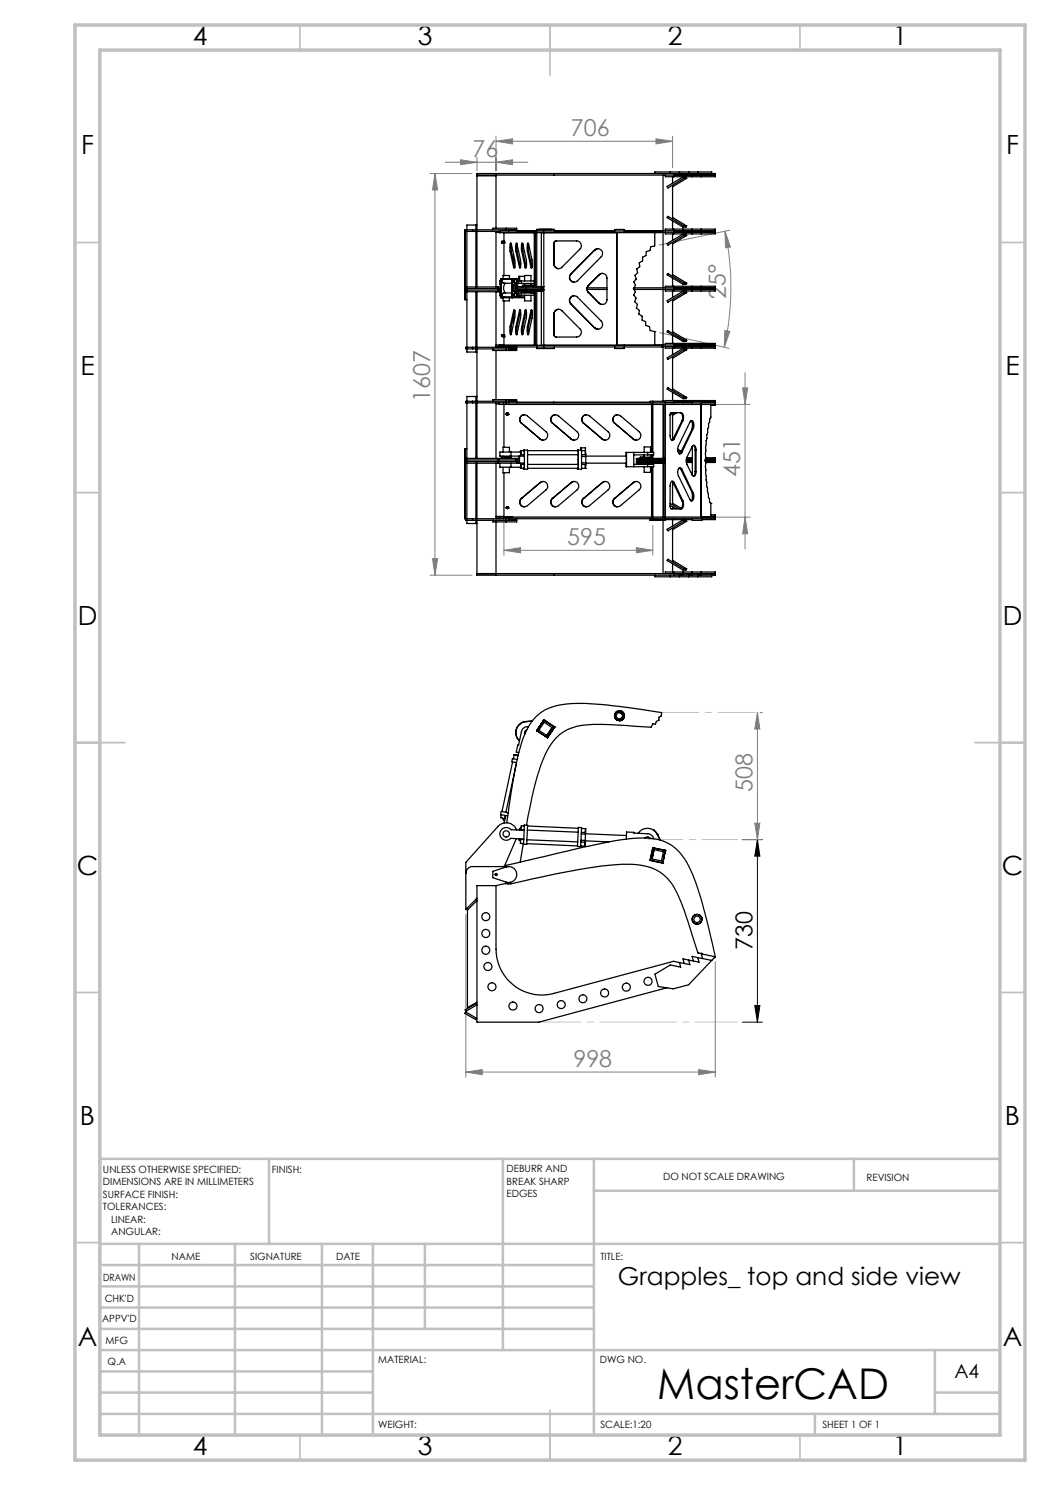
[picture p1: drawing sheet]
<svg xmlns="http://www.w3.org/2000/svg" width="210mm" height="297mm" viewBox="0 0 210 297" stroke-linecap="round" stroke-linejoin="round" font-family="sans-serif">
<path d="M148.5 167.9h4M151.5 167.9l.5 3.3h-1zM151.5 167.9v36.5M148.5 204.4h4M151 201.1h1l-.5 3.3z" fill="none" stroke="#000" stroke-width=".2"/>
<g fill="none" stroke="#808080" stroke-width=".2">
<path d="M86 34.7h8.4M87 34.7l.5 3.3h-1zM87 34.7v80.3M89 32.5h16.6M92.1 32l3.3 .5-3.3 .4zM95.4 31.5v2.7M99.2 32.5l3.3-.5v.9zM99.2 28.3l3.3-.5v1zM99.2 27.3v6.9M99.2 28.3h35.3M131.2 27.8l3.3 .5-3.3 .5zM134.5 27.3v6.2"/>
<path d="M145 46.2l1.1 3.2-1 .2zM145 46.2a53.8 53.8 0 0 1-.1 23.3M146 46l-14.1 3M131.9 66.5l13.9 3.2M145 66.1l1 .2-1.1 3.2zM148.5 77.6h1l-.5 3.3zM149 74.5v35.3M103.1 80.9h46.9M86 115h8.4M86.5 111.7h1l-.5 3.3zM100.8 110.1l3.3-.6v1.1zM100.8 104.4v6.7"/>
<path d="M100.8 110.1h29.8M103.1 103.4h46.9M127.3 109.5l3.3 .6-3.3 .5zM130.6 105.1v6M149 103.4l.5 3.3h-1zM151.5 142.5l.5 3.3h-1zM151.5 142.5v25.4M152 142.5h.5M148.5 167.9h4M151 164.6h1l-.5 3.3zM93.2 182.9v32.5M143.1 192.4v23"/>
<path d="M93.2 214.4l3.2-.5v1zM93.2 214.4h49.9M139.7 213.9l3.4 .5-3.4 .5z"/>
</g>
<path d="M129.5 167.9h18" fill="none" stroke="#c0c0c0" stroke-width=".2" stroke-dasharray="15.2 1.3 1.3 1.3" stroke-dashoffset="8.2"/>
<path d="M107.8 204.4h39.7" fill="none" stroke="#c0c0c0" stroke-width=".2" stroke-dasharray="15.2 1.3 1.3 1.3" stroke-dashoffset="6.8"/>
<path d="M132.3 142.5h18.7" fill="none" stroke="#c0c0c0" stroke-width=".2" stroke-dasharray="15.2 1.3 1.3 1.3" stroke-dashoffset="7.8"/>
<g fill="none" stroke="#c0c0c0" stroke-width=".35">
<path d="M60 5v5M110 5v10M160 5v5M15 48.5h5M200 48.5h5M15 98.5h5M200 98.5h5M15 148.5h10M195 148.5h10M15 198.5h5M200 198.5h5M15 248.5h5"/>
<path d="M200 248.5h5M60 287v5M110 282v10M160 287v5"/>
</g>
<g fill="none" stroke="#c0c0c0" stroke-width=".5">
<path d="M53.8 231.8v17M100.6 231.8v38.2M118.8 231.8v55.2M118.8 238.2h81.2M170.8 231.8v6.4M200 231.8h-180v55.2M20 248.8h180M20 257.3h98.8M20 253h98.8M27.8 248.8v38.2M47 248.8v38.2M64.4 248.8v38.2"/>
<path d="M74.6 248.8v38.2M85 248.8v17M20 265.8h98.8M20 261.5h98.8M20 278.5h54.6M20 274.3h54.6M20 270h180M187 278.5h13M187 270v12.8M20 282.8h180M163 282.8v4.2"/>
</g>
<path d="M15 5h190v287h-190zM20 10h180v277h-180z" fill="none" stroke="#c0c0c0" stroke-width=".7"/>
<path d="M151 201.1h1l-.5 3.3zM151.5 167.9l.5 3.3h-1z" fill="#000"/>
<g fill="#808080">
<path d="M151.5 142.5l.5 3.3h-1zM151 164.6h1l-.5 3.3z"/>
<path d="M99.2 32.5l3.3-.5v.9zM92.1 32l3.3 .5-3.3 .4zM131.2 27.8l3.3 .5-3.3 .5zM99.2 28.3l3.3-.5v1z"/>
<path d="M93.2 214.4l3.2-.5v1zM139.7 213.9l3.4 .5-3.4 .5z"/>
<path d="M87 34.7l.5 3.3h-1zM86.5 111.7h1l-.5 3.3z"/>
<path d="M148.5 77.6h1l-.5 3.3zM149 103.4l.5 3.3h-1z"/>
<path d="M145 66.1l1 .2-1.1 3.2zM145 46.2l1.1 3.2-1 .2z"/>
<path d="M100.8 110.1l3.3-.6v1.1zM127.3 109.5l3.3 .6-3.3 .5z"/>
</g>
<g fill="none" stroke="#000" stroke-width=".25">
<path d="M99.2 34.7h11.6M99.2 35h11.6M99.2 34.7h-3.8v.3h3.8M99.2 34.7v.3M110.8 34.7h32.3v.6h-10v-.3M110.8 35h32.3M110.8 34.7v.3M131 34.7v-.3h11.3v.3M132.6 35v11.1M133.6 37.6h.1M134.1 34.4v.3M134.5 35.3v1.4"/>
<path d="M134.5 37.2v6.4M134.7 34.7v.6M135.9 34.4v.3M136.6 34.7v.6M136.6 35.4l-3.2 1.9 .2 .3M136.6 35.4l.2 .3M136.6 35.4h.6l.1 .3M136.8 35.7l-3.2 1.9M136.8 35.7h.5M137.3 35.7l-2.8 1.7M137.7 34.4v.3M138.4 34.7v.6"/>
<path d="M139.6 34.4v.3M140.3 34.7v.6M93 46v13.9M93.2 46h1.3M93.2 46v.3h1.3M93.2 46h-.2v13.9h.4M93.4 46.3v11.1M93.4 57.7v.3M93.4 58.3v11.2M94.5 46v.3M94.5 46h7.2M94.5 46.3h5.6"/>
<path d="M95.2 45v1M95.2 46.3v11.1M95.2 58.3v11.2M95.4 46.3v11.1M95.4 58.3v11.2M95.4 45h-2v1M99.2 46.5h.6M99.2 45.6v-10.4h-3.8v10.8M99.2 46.3v11.1M99.2 58.3v11.2M99.6 58h.5M99.6 58.3h.5"/>
<path d="M99.6 57.4h.5M99.6 57.7h.5M99.6 57.4h-6.4v.3h6.4M99.6 58h-6.4v.3h6.4M99.6 57.4v.3M99.6 58v.3M99.8 46.5h.1M99.8 46.3v.2M99.8 57.7v.3M100 58.3v.9h.1M100.1 46.2h32.2v.3h-32.5M100.1 56.1h-.1v.8h.1"/>
<path d="M100.3 55.7v3.8M100.3 48.3v.2zM100.3 48.3h.1M100.3 48.5h.1M100.3 48.3v.2M100.3 48.4h.1M100.3 48.5l.1 .1M100.4 48.6h.1M100.4 48.3h.1M100.4 48.3v.3M100.4 48.3h-.1M100.5 48.6h.1"/>
<path d="M100.5 48.3v.3M100.6 59.5v.7h1.3v-.7M100.6 55.7v-.6h1.3v.6M100.6 48.3h-.1M100.6 48.3h.1M100.6 48.6h.1M100.6 48.3l.1 .2M100.6 48.6h.2M100.6 48.3h.2M100.6 56.7h1.8M100.7 48.5h.1M100.7 48.5l-.1 .1"/>
<path d="M100.7 48.3v.3M100.7 48.4h.1M100.8 48.6h.1M100.8 48.3h.1M100.8 48.3v-1.8h6.3v10.6h-.7v.2M100.8 48.6v6.5M100.8 48.5h.1M100.8 48.3v.2M100.8 48.5v.1M100.8 48.3v.3M100.8 56.7h-.1M101.1 56.7l-.4 .8 .1 .6 .3 .5"/>
<path d="M101.2 45.6h2.1v.6M101.2 45.6v.4M101.2 45.6h-2.6v.4M101.7 46h1.6zM101.7 46v.2M102 50.3l.7 3.1M102 50.3h.2M102.2 48.8v1.5M102.2 50.3l.7 3.1M102.3 48.8l-.2-.2-.1 .9v.8M102.3 48.8l.7 3.5a1.68 1.68 0 0 1-.2 1.4l-.1-.3M102.4 55.8h-1.6a.42 .42 0 0 0-.4 .5 .42 .42 0 0 0 .6 .4"/>
<path d="M102.4 58.6h-1.6a.39 .39 0 0 0-.4 .4 .39 .39 0 0 0 .4 .4h1.6M102.4 55.7v3.8M102.5 55.7v3.8M102.7 50.9v1.5M102.7 53.4h.2M102.8 57v1.3M102.9 53.4v.1M103 56.7h.1M103.2 57.3v.3h5.5v-.3M103.2 58.3h2M103.2 58v.3M103.2 50.3l.7 3.1"/>
<path d="M103.2 50.3h.2M103.2 55.8a.42 .42 0 0 0-.5 .4 .42 .42 0 0 0 .5 .5h-.3M103.2 58.6a.42 .42 0 0 0-.5 .4 .42 .42 0 0 0 .5 .4M103.3 58.6a.39 .39 0 0 0-.5 .3 .39 .39 0 0 0 .3 .5 .39 .39 0 0 0 .5-.3M103.3 57h-.6v1.3h.5M103.3 58.3v.8h1M103.3 57.6v.4M103.3 46.1h4.1M103.4 48.8l.7 3.4 .1 .7-.2 .8-.1-.3M103.4 48.8l-.1-.2-.2 .6 .1 1.1M103.4 48.8v1.5M103.4 50.3l.7 3.1"/>
<path d="M103.5 57.6v.4h1.7M103.5 56.2v1.1M103.5 58.3v.8M103.6 56.2a.39 .39 0 0 0-.5-.3 .39 .39 0 0 0-.3 .4 .39 .39 0 0 0 .5 .4M103.7 56.2v.5h.6M103.8 59.1v.3h1.1M103.8 55.7h-3.7v3.8h4.8M103.9 53.4h.2M103.9 55.3v.9M103.9 59.1v.3M104.1 53.4v.1M104.3 58.6h2.5"/>
<path d="M104.3 59.1h2.5M104.3 56.7h2.5M104.3 56.2h2.5M104.3 58.6h-.6v.5M104.3 56.2v.5M104.3 58.6v.5M104.3 56.2h-1v1.1M104.4 50.3l.6 3.1M104.4 50.3h.2M104.5 58.3v.2h1.9v-.2M104.5 57.3h-1.3h2M104.5 57.3h-.1h1.7"/>
<path d="M104.5 58h-1.3h2M104.5 57.1v.2M104.6 48.8l-.2-.2v1.7M104.6 48.8l.7 3.5-.1 1.4-.2-.3M104.6 48.8v1.5M104.6 50.3l.6 3.1M104.9 57.1h-.1h1.1M104.9 56.2v-1.1h1.3v1.1M104.9 59.1v1.1h1.3v-1.1M104.9 56.7v.4M104.9 58.5v.1M104.9 55.3h-1.1v.9"/>
<path d="M105 53.4h.2M105.2 58h3.5M105.2 57.3v1M105.2 57.3h3.5M105.2 53.4v.1M105.5 50.3l-.1-.8 .2-.9 .8 3.7a1.68 1.68 0 0 1-.1 1.4l-.1-.3M105.5 50.3l.7 3.1M105.5 50.3h.2M105.7 48.8v1.5M105.7 50.3l.7 3.1M106.2 56.7v.4h.2h-1.9h.4M106.2 58.5v.1"/>
<path d="M106.2 53.4h.2M106.4 53.4v.1M106.4 57.1v.2M106.4 58.3v.2h.7v10.6h-6.3v-1.8M106.6 57.1v.2M106.6 58.3v.2M106.9 46.5v10.6M106.9 58.5v10.6M107.4 46.2v-.3h3.5v.3M107.4 46.5v10.8M107.4 58.3v10.8M108.3 57.3v-10.8h.5v22.6h-.5v-10.8"/>
<path d="M108.3 57.6v.4M108.7 57.3h.1M108.7 58h.1M108.7 58v.3h-3.5M108.8 45.9v.3M108.8 46.5h14.6M110.8 48.6v4.2M110.8 52.8h.1M110.8 48.6h.1M110.8 52.8l.3 .7 .7 .2M110.9 46.1h12M110.9 48.4v4.7"/>
<path d="M111.2 48.2l-.3 .1-.1 .3M111.2 48.2h4.1a.95 .95 0 0 1 .9 .6 .95 .95 0 0 1-.2 1l-3.6 3.6a.94 .94 0 0 1-1 .3 .94 .94 0 0 1-.6-.9M111.3 48.2l-.4 .2-.1 .2M114.2 54.8h.1M114.2 54.8a.96 .96 0 0 0-.2 1 .96 .96 0 0 0 .9 .6M114.9 59.2a.95 .95 0 0 0-.9 .5 .95 .95 0 0 0 .2 1.1M117.4 57.9h4M117.4 57.6h4M117.7 57.1l-.1 .1a.9 .9 0 0 0 .1 1.3M117.7 57.1l-.3 .6 .3 .8M117.7 58.5l2.1 2.1M118.9 50a.94 .94 0 0 1 1.3 0 .94 .94 0 0 1 0 1.4l-4.7 4.8a.95 .95 0 0 1-1.3-.1 .95 .95 0 0 1 0-1.3"/>
<path d="M118.9 50h.1M118.9 50l-4.7 4.8M119.6 49.7l-.7 .3M119.8 55a.94 .94 0 0 1 1-.2 .94 .94 0 0 1 .6 .8v4.3a.92 .92 0 0 1-.6 .9 .92 .92 0 0 1-1-.2M119.8 55l-2.1 2.1M120.5 54.7l-.7 .3M122.9 46.2v-.3h1.9v.3M123.4 46.5h.1M123.4 46.5v22.6M124.8 46.1h18.3M126.8 57.6h16.3M126.8 57.9h16.3"/>
<path d="M130.9 46.5l.1 2.5-.1 .2-.8 .2-.1 .7-.7 .2-.1 .8-.7 .3v.8l-.7 .4 .2 .7-.6 .5 .1 .7-.5 .6 .2 .7-.4 .6 .3 .7-.4 .6 .4 .6-.3 .7 .4 .6-.3 .7 .6 .6-.2 .7 .6 .5-.1 .7 .6 .4v.8l.7 .3 .1 .8 .7 .2 .1 .8 1 .2M132.3 46.5h10.8M132.6 46.5v11.1M132.6 57.9v11.1M133.1 46.1v-.3h10v1h-10v-.3M133.1 57.6v-.3h10v.9h-10v-.3M133.6 49h.1M133.6 43.3l3.2 1.9M133.6 43.3h.1M133.6 43.3l-.2 .2 3.2 1.9M133.6 54.7l3.2 1.9M133.6 54.7h.1"/>
<path d="M133.6 54.7l-.2 .3 3.2 1.9M134.5 44.2v1.6M134.5 46.8v1.3M134.5 48.6v6.4M134.5 55.6v1.7M134.5 58.2v1.3M134.5 43.5l2.8 1.7M134.5 54.9l2.8 1.7M134.7 45.8v1M134.7 57.3v.9M136.6 45.8v1M136.6 57.3v.9"/>
<path d="M136.6 58.2l-3.2 1.9 .2 .3M136.6 58.2l.2 .3M136.6 58.2h.6l.1 .3M136.6 46.8l-3.2 1.9 .2 .3M136.6 46.8l.2 .3M136.6 46.8h.6l.1 .3M136.8 58.5l-3.2 1.9M136.8 58.5h.5M136.8 47.1l-3.2 1.9M136.8 47.1h.5M136.8 45.2h.5M136.8 45.2l-.2 .2"/>
<path d="M136.8 56.6l-.2 .3M136.8 56.6h.5M137.3 58.5l-2.8 1.7M137.3 47.1l-2.8 1.7M137.3 45.2l-.1 .2h-.6M137.3 56.6l-.1 .3h-.6M138.4 45.8v1M138.4 57.3v.9M140.3 45.8v1M140.3 57.3v.9M93.4 69.8v.6h2M94.5 69.5h-1.3v.3h1.3"/>
<path d="M94.5 69.5v.3M94.5 69.8h7.2M94.5 69.5h7.2M95.2 69.8v.6M95.2 79.3v1M95.4 69.8v10.5M95.4 79.3h-2v1M98.6 69.8v.3h2.6M99.2 69h1.6M99.2 69.3h.6M99.2 70.1v9.8M99.8 69.1h32.5v.3h-32.5"/>
<path d="M99.8 69.1h.1M99.8 69.4h.1M99.8 69.1v.3M100.3 67.1v.2zM100.3 67.1h.1M100.3 67.3h.1M100.3 67.2v.1M100.3 67.1v.1M100.3 67.2h.1M100.4 67.3h.1M100.4 67h.1M100.4 67v.3"/>
<path d="M100.4 67l-.1 .1M100.5 67.3h.1M100.5 67v.3M100.6 67h-.1M100.6 67h.1M100.6 67.3h.1M100.6 67l.1 .2M100.6 67.3h.2M100.6 67h.2M100.7 67.2h.1M100.7 67.2l-.1 .1M100.7 67v.3"/>
<path d="M100.8 67.3h.1M100.8 67h.1M100.8 60.2v6.8M100.8 67v.1M100.8 67.1v.2M100.8 67.2h.1M100.8 67.1v.1M100.8 67.2v.1M101.1 69.4v.1M101.2 79.9h2.1v.7M101.2 69.8v.3M101.2 79.9v.4"/>
<path d="M101.2 79.9h-2.6v.4M101.7 69.8h1.6zM101.7 69.5h1.6v.6h-2.1M101.7 69.5v.3M102 65.3v.8l.1 .9 .2-.2M102 65.3h.2M102.2 65.3v1.5M102.4 69.4v.1M102.7 63.2v1.5M102.7 62.2l.1-.3 .2 1.3-.7 3.6M102.7 62.2l-.7 3.1M102.7 62.2h.2"/>
<path d="M102.9 62.1v.1M102.9 62.2l-.7 3.1M103.2 65.3v.3a1.68 1.68 0 0 0 .1 1.4l.1-.2M103.2 65.3h.2M103.4 65.3v1.5M103.9 62.2l.1-.3 .2 .8-.1 .7-.7 3.4M103.9 62.2l-.7 3.1M103.9 62.2h.2M104.1 62.1v.1M104.1 62.2l-.7 3.1M104.4 65.3l-.1 1.2 .1 .5 .2-.2M104.4 65.3h.2"/>
<path d="M104.6 65.3v1.5M105 62.2l.2-.3 .1 1.4-.7 3.5M105 62.2l-.6 3.1M105 62.2h.2M105.2 62.1v.1M105.2 62.2l-.6 3.1M105.5 65.3h.2M105.7 65.3v1.5M106.2 62.2l.1-.3 .2 .6-.1 1-.8 3.5-.2-.4 .1-1.3M106.2 62.2l-.7 3.1M106.2 62.2h.2M106.4 62.1v.1"/>
<path d="M106.4 62.2l-.7 3.1M107.1 69h.3M107.4 69.4v.3h3.5v-.3M108.8 69.4v.3M110.8 62.8a.95 .95 0 0 1 .6-.8 .95 .95 0 0 1 1 .2l3.6 3.6a.94 .94 0 0 1 .2 1 .94 .94 0 0 1-.9 .6h-4.1M110.8 67l.1 .3 .3 .1M110.8 62.8v4.2M110.8 62.8h.1M110.8 67h.1M110.8 67l.1 .2 .4 .2M110.9 62.5v4.7M111.8 61.9h-.1a.96 .96 0 0 0-.9 .9"/>
<path d="M114.2 60.8a.95 .95 0 0 1 0-1.4 .95 .95 0 0 1 1.3 0l4.7 4.8a.95 .95 0 0 1 .1 1.3 .95 .95 0 0 1-1.4 .1M114.2 60.8l4.7 4.8M114.2 60.8h.1M118.9 65.6h.1M118.9 65.6l.7 .2M119.8 60.6l.7 .3M122.9 69.4v.3h1.9v-.3M124.8 69v.1M131 66.3h.1M131 69h12.1M131 66.3v2.7l-22.2 .1M132.3 69.3h10.8"/>
<path d="M132.6 69.3v11M133.1 69v-.3h10v.9h-10v-.3M133.6 60.4h.1M133.6 77.6l-.2 .2 3.2 1.9M133.6 77.6l3.2 1.9M133.6 77.6h.1M133.6 66.1l3.2 1.9M133.6 66.1h.1M133.6 66.1l-.2 .3 3.2 1.9M133.6 71.9h.1M134.5 60.1v6.4M134.5 67.1v1.6"/>
<path d="M134.5 69.6v1.3M134.5 71.5v6.4M134.5 78.5v1.6M134.5 77.8l2.8 1.7M134.5 66.4l2.8 1.6M134.7 68.7v.9M136.6 68.7v.9M136.8 79.5l-.2 .2M136.8 79.5h.5M136.8 68l-.2 .3M136.8 68h.5M136.8 70h.5"/>
<path d="M136.8 70l-.2-.3-3.2 1.9 .2 .3M136.8 70l-3.2 1.9M137.2 69.7l.1 .3M137.3 79.5l-.1 .2h-.6M137.3 68l-.1 .3h-.6M137.3 70l-2.8 1.6M138.4 68.7v.9M140.3 68.7v.9M93 89.8v13.9M93.4 80.6v11.1M93.4 92v.3M93.4 92.6v11.1"/>
<path d="M93.4 89.8h-.4v13.9h.2M94.5 80.6h6.7M94.5 80.3h-1.3v.3h1.3M94.5 80.3h7.2M94.5 80.3v.3M95.2 80.6v11.1M95.2 92.6v11.1M95.4 80.6v11.1M95.4 92.6v11.1M99.2 80.7h.6M99.2 80.6v11.1M99.2 92.6v11.1"/>
<path d="M99.6 92.3h3.9v.3M99.6 92.6h5.3M99.6 91.7h3.9v.3h-3.9M99.6 92.3h-6.4v.3h6.4M99.6 91.7h-6.4v.3h6.4M99.6 91.7v.3M99.6 92.3v.3M99.8 80.6v.3h1.4M99.8 92v.3M100 92.6v.8h2.2M100.3 91.7v-.3h1.9v.3M100.6 90.4v-.9h1.3v.9"/>
<path d="M100.6 93.4v1.1h1.3v-1.1M100.6 91.2v.2M100.8 80.9v8.6M100.8 94.5v8.9M101.2 80.6h41.9v.3h-41.9M101.2 80.6v.3M101.4 82.8h.1M101.4 82.9v.1M101.4 82.6l.2 .1M101.6 82.6v.1M101.6 82.9l-.2 .1M101.6 82.7v.2"/>
<path d="M101.6 82.9h.1M101.6 82.7l.1 .1M101.6 82.9v.1M101.6 82.7h-.2a.16 .16 0 0 1 .2 .1 .16 .16 0 0 1-.3 .1M101.6 82.8h.1M101.7 82.8l-.1 .1M101.7 80.3h1.6zM101.7 80.3v.3M101.9 91.2v.2M102.2 90.4h-2.2v.8h2.2M102.2 90.4v.8M102.2 92.6v.8"/>
<path d="M102.2 91.2h2.7M102.2 90.4h2M102.2 93.4h2M103.2 92v.3M103.3 80.4h7.5M103.8 91.2v1.4M103.9 92.6h.1M103.9 91.2h.1M103.9 91.2v1.4M104.1 90.4v-.3v.3M104.1 90.1h.7v1.1M104.1 93.4v.3z"/>
<path d="M104.2 90.1v.8zM104.2 92.9v.8zM104.2 92.9h.6M104.2 90.9h.7M104.3 84.6a.94 .94 0 0 1-.1-1.3 .94 .94 0 0 1 1.3-.1l3.7 3.2a.94 .94 0 0 1 .1 1.3 .94 .94 0 0 1-1.3 .1h.1M104.3 84.6l3.8 3.2M104.3 99.7h.1M104.3 84.6h.1M104.3 99.7a.93 .93 0 0 0-.3 1 .93 .93 0 0 0 .9 .6M104.7 90.1v-.1h.8v3.8h-.8v-.1M104.8 92.9l.1 .7-.8 .1M104.8 92.6v.3"/>
<path d="M104.9 83a.93 .93 0 0 0-.9 .6 .93 .93 0 0 0 .3 1M104.9 90v3.8M105.5 90.1h10.1v.8M105.5 92.9h10.1M105.5 90.9h10.1M108 96.5a.94 .94 0 0 1 1.3 .1 .94 .94 0 0 1-.1 1.4l-3.7 3.1a.94 .94 0 0 1-1.4-.1 .94 .94 0 0 1 .2-1.3M108 96.5h.1M108 96.5l-3.7 3.2M108.1 87.8l.5 .2M108.1 96.5l-3.8 3.2M108.6 96.3l-.5 .2M110.5 84.6a.94 .94 0 0 1-.1-1.3 .94 .94 0 0 1 1.3-.1l3.7 3.2a.94 .94 0 0 1 .1 1.3 .94 .94 0 0 1-1.3 .1"/>
<path d="M110.5 99.7a.93 .93 0 0 0-.3 1 .93 .93 0 0 0 .9 .6M110.5 84.6l3.7 3.2M110.5 84.6h.1M110.5 84.6l3.8 3.2M110.8 80.4h19.2M110.8 80.4v.2M111.1 83a.93 .93 0 0 0-.9 .6 .93 .93 0 0 0 .3 1M114.2 96.5a.94 .94 0 0 1 1.3 .1 .94 .94 0 0 1-.1 1.4l-3.7 3.1a.94 .94 0 0 1-1.4-.1 .94 .94 0 0 1 .2-1.3M114.2 87.8h.1M114.2 96.5h.1M114.3 87.8l.5 .2M114.3 96.5l-3.8 3.2"/>
<path d="M114.8 96.3l-.5 .2M115.5 90.1v-.1h.8v3.8h-.8v-.1M115.6 92.9v.8h-10.1M115.6 90.9v2M115.7 90v3.8M116.2 90v-.4h.9v1.2M116.2 89.6v.4M116.3 90.1h.8v.8h-.8M116.3 92.9h.8v.8h-.8M116.3 91.3h.9v1.3h-.9M116.7 84.6a.94 .94 0 0 1-.1-1.3 .94 .94 0 0 1 1.3-.1l3.7 3.2a.94 .94 0 0 1 .1 1.3 .94 .94 0 0 1-1.3 .1M116.7 84.6l3.8 3.2"/>
<path d="M116.7 99.7h.1M116.7 99.7a.93 .93 0 0 0-.3 1 .93 .93 0 0 0 .9 .6M117.1 93h.1M117.1 90.8h.1M117.1 90.8v.5M117.1 93.7h.1M117.1 93v.7M117.1 92.6v.4M117.1 91.2h8.2v1.4h-8.2M117.3 83a.93 .93 0 0 0-.9 .6 .93 .93 0 0 0 .3 1M120.4 96.5a.94 .94 0 0 1 1.4 .1 .94 .94 0 0 1-.2 1.4l-3.7 3.1a.94 .94 0 0 1-1.3-.1 .94 .94 0 0 1 .1-1.3M120.4 87.8h.1"/>
<path d="M120.4 96.5h.1M120.4 96.5l-3.7 3.2M120.5 87.8l.5 .2M120.5 96.5l-3.8 3.2M121 96.3l-.5 .2M122.9 84.6a.94 .94 0 0 1-.1-1.3 .94 .94 0 0 1 1.3-.1l3.7 3.2a.94 .94 0 0 1 .2 1.3 .94 .94 0 0 1-1.4 .1h.1M122.9 99.7a.93 .93 0 0 0-.3 1 .93 .93 0 0 0 .9 .6M122.9 84.6l3.8 3.2M123.5 83a.93 .93 0 0 0-.9 .6 .93 .93 0 0 0 .3 1M125.2 92.6v.7h4.3M125.3 90.5v2.8M126.7 96.5h-.1a.94 .94 0 0 1 1.4 .1 .94 .94 0 0 1-.2 1.4l-3.7 3.1a.94 .94 0 0 1-1.3-.1 .94 .94 0 0 1 .1-1.3"/>
<path d="M126.7 87.8l.5 .2M126.7 96.5l-3.8 3.2M126.8 92.9h2.7M126.8 90.5v2.8M126.8 91h2.7M127.2 96.3l-.5 .2M128.1 92.6v.3M128.1 91.4v.3M128.1 92h.5M128.6 91.4h1.9v.3M128.6 92.6h1.9M128.6 91.4v.3"/>
<path d="M128.6 92.6v.2M128.6 92.6h-.5v.3M128.6 91.4h-.5v.3M128.8 93.3v1.2h1.3v-1.2M128.8 90.5v-1.1h1.3v1.1M128.8 91v.4M128.9 92.8h1.2M129.5 90.5h1.2v.5h-1.2M129.5 92.9h1.2v.4h-1.2M129.5 90.5h-4.3v.7M129.5 90.5v.5M129.5 92.9v.4"/>
<path d="M130.1 92.8h.4M130.1 91v.4M130.1 92.8v.1M130.3 80.9v9.6M130.3 91v.4M130.3 93.3v10.1M130.4 80.9v9.6M130.4 91v.4M130.4 93.3v10.1M130.5 92.8h-1.9l.2 .1M130.5 92.6v.2M130.6 80.3v.3"/>
<path d="M130.6 80.9v9.6M130.6 91v.7M130.6 92.6v.3M130.6 93.3v10.1M131.2 92h-3.6v.3M131.2 92v.3M131.5 92.3v.3h-4.2h.7M131.5 92.3h-4.2v.3M131.5 91.7v.3h-4.2h.7M131.5 91.7h-4.2v.3M131.5 92.3h1.5v.3h-2.5M131.5 91.7h1.5v.3h-1.8"/>
<path d="M132.6 80.9v10.8M132.6 92.6v10.8M132.8 80.9v10.8M132.8 92v.3M132.8 92.6v10.8M133.1 80.6v-.5h10v.5M133.1 80.9v22.5M133.1 80.4h5.4M133.1 80.3h-3.1v.3M134 83l.2-.5h2a1.19 1.19 0 0 1 .4 1.7M134 83v4.3l.2 .5a.35 .35 0 0 0 .3 .3 .35 .35 0 0 0 .3-.3M134.4 96.2l.2 .3"/>
<path d="M134.5 82.9v5.1M134.5 96.3v4.4M134.6 87.8l-.2 .3M134.6 87.8h.2M134.6 96.5h.2M134.6 96.5l1.8 3.7M134.7 80.1v.5M134.8 82.5l-.8 .5M134.8 96.5l-.1-.2a.47 .47 0 0 0-.5 .1 .47 .47 0 0 0-.1 .5v4.7l.1 .2h2a1.19 1.19 0 0 0 .4-1.6M134.8 96.5l1.8 3.7M135.4 82.5l-.9 .6M135.5 89.8l.8 .5"/>
<path d="M135.6 90.2l.5 .3M135.9 93.6l.2 .2M136 93.6l-.3 .2M136.1 82.5a1.19 1.19 0 0 1 .3 1.7M136.1 90.5l-.2 .3-.1-.1M136.1 90.5h.2M136.1 93.8h.2M136.1 93.8l2.4 4.8M136.3 93.8v-.1a.4 .4 0 0 0-.5-.1 .4 .4 0 0 0-.2 .5l.1 1 2.3 4.9a.42 .42 0 0 0 .6 .1 .42 .42 0 0 0 .1-.5l-.1-1M136.3 93.8l2.3 4.8M136.4 84.2h.2M136.4 84.2l-1.8 3.6"/>
<path d="M136.6 84.2l-1.8 3.6M136.6 80.1v.5M137.3 92.2h1.2M137.3 92.5h1.2M137.3 91.9h1.2M137.4 91.5h1.1M138.2 84.1a1.39 1.39 0 0 1 .3 1.6M138.4 89.3l-1 2.2-.1 1 1.2 2.6a.4 .4 0 0 0 .5 .1 .4 .4 0 0 0 .2-.5v-.4M138.4 89.3l.1-.1a.4 .4 0 0 1 .5-.1 .4 .4 0 0 1 .2 .5v.4M138.4 80.1l.1 .5M138.5 98.6a1.39 1.39 0 0 1-.3 1.6M138.5 80.3h1.9v.3"/>
<path d="M138.5 84.4v1.4M138.5 89.3v5.7M138.5 98.6v1.3M138.5 85.7h.1M138.5 85.7l-2.4 4.8M138.5 98.6h.1M138.6 85.7a1.12 1.12 0 0 0-.3-1.6l-.3 .2-2.3 4.9a1.14 1.14 0 0 0 .4 1.6l.2-.3M138.6 85.7l-2.3 4.8M138.7 89.1l.2 .2 .1 .7M139 94.3l-.1 .7-.2 .2M139 94.3h.2M139 90h.2"/>
<path d="M139 90v4.3M139.2 90v4.3M139.9 80.9h.3v22.5h2v-2.7M140.3 80.1v.2M140.4 80.4h2.7M141 92.2h2.1M141.1 91.9h2M141.1 91.5h2v1h-2M142.2 80.9v2.5l-.2 .3-.1 .8-.2 .2v.8l-.3 1.5-.4 5.1 .3 5.1 .4 1.5v.8l.2 .2v.8l.3 .2M143.1 80.9v.2h-.9M93.2 103.7h1.3M93.2 103.7v.4h1.3"/>
<path d="M93.4 104.1v.6h2M94.5 103.7h6.7M94.5 104.1h7.2M94.5 103.7v.4M95.2 104.1v.6M95.4 114.7h15.4M95.4 104.1v10.9h3.8M98.6 104.1v.3h2.6M99.2 115h11.6M99.2 103.3h1.6M99.2 103.6h.6M99.2 104.4v10.6"/>
<path d="M101.2 103.4h41.9v.3h-41.9M101.2 103.4h-1.4v.3M101.2 103.4v.3M101.2 103.4h1.4M101.2 104.1v.3M101.3 101.6v.1M101.4 101.5h.1M101.4 101.7h.2M101.4 101.3l.2 .2M101.6 101.3v.2M101.6 101.6l-.2 .1M101.6 101.5v.1"/>
<path d="M101.6 101.6h.1M101.6 101.5h.1M101.6 101.6v.1M101.7 101.5l-.1-.2h-.2l.2 .3-.3 .1M101.7 101.5l-.1 .1M101.7 104.1h1.6zM101.7 103.7v.4M103.3 103.7v.7h-2.1M110.8 114.7h32.3M110.8 114.7v.3M130 103.7v.4h3.1v-.4M130.6 103.7v.4"/>
<path d="M131 115v.4h11.3v-.4M132.6 104.1v10.6M133.1 114.7v-.3h10v.6h-32.3M133.1 103.9h5.4M133.6 106.1h.1M133.6 111.9l3.2 1.9M133.6 111.9h.1M133.6 111.9l-.2 .2 3.2 1.9M134 100.7l1.8 1.1M134 101.1l1.2 .7M134.1 115v.4M134.5 101.3v.5"/>
<path d="M134.5 103.9v1.3M134.5 105.8v6.4M134.5 112.8v1.6M134.5 100.6l1.7 1.1M134.5 112.1l2.8 1.7M134.7 103.7v.2M134.7 114.4v.6M135.9 115v.4M136.4 100.2a1.32 1.32 0 0 1-.3 1.6M136.4 100.2h.2M136.6 103.7v.2M136.6 114.4v.6"/>
<path d="M136.6 104l-3.2 1.9 .2 .2M136.6 104l.2 .2M136.6 104h.6l.1 .2M136.8 104.2l-3.2 1.9M136.8 104.2h.5M136.8 113.8h.5M136.8 113.8l-.2 .2M137.3 104.2l-2.8 1.7M137.3 113.8l-.1 .2h-.6M137.7 115v.4M138.4 103.7l.1 .4h1.9v-.4M138.4 114.4v.6"/>
<path d="M139.6 115v.4M140.3 114.4v.6M140.4 103.4h.1M142.2 100.7h.1M142.2 103h.9v.4M142.2 103.3h.9M143.1 103.7v.2h-2.7M102.5 152.4l-2.1 9.9M102.8 151l.8 .1M102.8 151l.7 .1M102.8 151l-.1 .8M103.2 153l-2 9.5"/>
<path d="M103.4 151.9l-.9-.2-.1 .6 .9 .2M103.5 151.1h.1M103.5 151.1h-.1M103.7 147.9h.1M105.2 144.3a2.22 2.22 0 0 0-1.9 1.5 2.22 2.22 0 0 0 .6 2.4M105.2 144.3a2.2 2.2 0 0 0-1.5 3.6M105.2 144.3h.1M105.3 146l-.4 .4 .1 .5M105.7 145.3a1.22 1.22 0 0 0-1.4 1l-.6 2.7h-.2l-.2 1.4 .5 .1M106.5 144.2l-1.3 .1M107.4 146.2h.1M108.5 144.3l-1.1 1.9"/>
<path d="M108.8 144l2.1 1.4-1.4 2.1-2.1-1.3M108.8 144l-1.4 2.2M108.8 144h-.1M108.8 144l2.1 1.4-1.4 2.2-2.2-1.5zM108.8 144h.1M109 144.2h.1M109.4 147.1h.1M110.4 145.5l-1 1.6M110.4 145.5l-1.6-1-1 1.5 1.6 1.1M110.4 145.5h.1M110.9 145.4h.1M123.4 142.3a.97 .97 0 0 0-.4 1.2 .97 .97 0 0 0 1 .6"/>
<path d="M123.4 142.3h-.1M123.7 142.2a1 1 0 0 1 1.2 .8 1 1 0 0 1-.9 1.1M123.7 142.2h.1M123.8 142.5h.1a.6 .6 0 0 1 .6 .7M123.8 142.2h.4M124 144.1h.1M124.5 143.2l-.1 .3-.4 .3M124.6 142.6h.1M95.2 179.9l.2 .2-1.9 1.9v19.5l1.9-1.1M95.4 179.7l-2 2M98.6 174.3l2.6-.9a1.59 1.59 0 0 1 2.1 1.5 1.59 1.59 0 0 1-2.1 1.5l-2.6-.9zM99 175l.2-.2 .2 .2"/>
<path d="M99.2 177.1v12.7a9.2 9.2 0 0 0 11.6 8.9l23.9-6.4 1.2 .2M99.2 177.1h-3.8v27.3h12.4l25.6-6.8M100.1 162.9l1.4 .3M100.1 162.9l.1 .2M100.3 162.9l-.1 .6 .7 .2 .1-.6M100.5 163.6l.2 .4h.2M100.7 173.3l.5-.2 1.6-.4a319.9 319.9 0 0 1 22.5-4.9 14.2 14.2 0 0 1 8.5 1 12.6 12.6 0 0 1 5.1 7l1.3 3.9 1.1 4.2 1.8 7.5-.2 .1M101.1 176.7l.6 .1a184.6 184.6 0 0 1 20.7-3.8 15.8 15.8 0 0 1 9 1.1 10.2 10.2 0 0 1 4.5 5.5l1 2.8 2.7 8.2 .8 .1v.1M101.1 163.1l-.3 1.5M101.4 164.6l.8-6a49.5 49.5 0 0 1 3-12.4 8.9 8.9 0 0 1 8.2-5.4 71.8 71.8 0 0 1 16.2 1.3l2.7 .4v.7l-.5 .3v.5l-.5 .3-.2 .5-.5-.1-.4 .7-5.7-.3a36.7 36.7 0 0 0-9.2 .2 9.5 9.5 0 0 0-6.5 6.2 64.1 64.1 0 0 0-3.5 13.6M101.6 162.6l-1.3-.3-.2 .6M101.7 173.3h-7.2a1.38 1.38 0 0 0-1.3 1.4"/>
<path d="M102.1 176.5l-2.9 .6M103.3 167.7l-2.4 5.5M103.3 166a2.23 2.23 0 0 0-3.7-.7l-6.4 7.2v9.4l.2-.2M103.8 167.8v.2l.3 .3M104.2 165.5l-.3 .3v.2M104.6 168.7l.1 .1M104.6 168.8l-.5 3.6M104.7 167.9h-.6v.8h.6M104.8 166l-2.6-.1a1.27 1.27 0 0 0-1.8-.1 1.27 1.27 0 0 0-.1 1.8 1.27 1.27 0 0 0 1.8 .1l2.7 .1M104.9 165.2h-.7v.2v.5l.6 .1M104.9 165l.6 .1-.2 3.8-.6-.1M104.9 165l-.2 3.8"/>
<path d="M104.9 165l-.2 .2M105.3 168.7l10.2 .5M105.4 168l10.1 .4M105.5 166l10.1 .4M105.5 165.2l10.2 .5M115.7 165.5h.6l-.2 3.8h-.6zM116.1 169.2h.8M116.2 168.4h.8l-.1 .8M116.2 168.1h.9M116.2 166.8h.9M116.3 165.7h.8M116.9 168.6h.1"/>
<path d="M117 168.6l-.1 .6M117.1 168.1l-.1 .5M117.1 168.2l4.6 .2M117.1 166.4h.1M117.1 165.7v.8h-.8M117.1 166.8v1.3M117.1 165.7v.7M117.1 166.4v.4M117.1 166.8l8.2 .3M127.6 166.6a2.22 2.22 0 0 1 3.9 .3M129 167.6l.6-.2 .4 .3M130.6 169.5l2.5 .6-.5 2.5-2.6-.5z"/>
<path d="M130.7 166l.8 .9M130.7 167.7l-.1-.4-.4-.3-.5-.2-4.4-.4v1.4M130.7 166h.1M130.8 169.9l1.9 .5-.4 1.8-1.9-.4zM131.5 166.9l.5 1.1M131.5 166.9h.1M132.5 172.6h.1M132.7 170h.1M133 170v.1M133 170.5l-.5 2.1M133.1 170.1v.1M133.1 170.1l-2.5-.5-.6 2.4 2.5 .6"/>
<path d="M133.1 170.1l-.6 2.5M133.1 170.1h.1M93.4 181.7l.2 .2M137.7 192l.3 .9-2.1-.4M137.7 192l-1.1-.2 .2 .9M139.6 191.5l.2 .9-2.1-.4M139.6 191.5l2.7 .6M139.6 191.5l-1.2-.2 .3 .9M139.9 183l.1 .1M140 183.1h-.1M140 183.1h.1M140.2 184.4h.1"/>
<path d="M140.3 183.4l.1 .4M140.5 191.7l-.2-.9 2.8 .5-5.4 5.7-3 .8-3-.5-.7-2.5 3.1-1.8 2 .4-.2-.9M93 202l2.3-1.3 .1 .3-2.2 1.2zM93.1 202.4l2.2 1.3-.1 .2-2.2-1.2z"/>
<circle cx="101.4" cy="82.8" r=".11"/>
<circle cx="101.4" cy="82.8" r=".12"/>
<circle cx="101.4" cy="82.8" r=".15"/>
<circle cx="101.4" cy="101.5" r=".1"/>
<circle cx="101.4" cy="101.5" r=".12"/>
<circle cx="101.4" cy="101.5" r=".15"/>
<circle cx="123.9" cy="143.1" r=".64"/>
<circle cx="123.9" cy="143.2" r=".96"/>
<circle cx="123.9" cy="143.1" r="1"/>
<circle cx="99.2" cy="174.9" r=".2"/>
<circle cx="101.2" cy="166.8" r=".64"/>
<circle cx="97.2" cy="190" r=".8"/>
<circle cx="97.2" cy="183.3" r=".8"/>
<circle cx="97.2" cy="186.7" r=".8"/>
<circle cx="97.6" cy="193.3" r=".81"/>
<circle cx="98.4" cy="197.4" r=".81"/>
<circle cx="116.6" cy="199.8" r=".8"/>
<circle cx="120.9" cy="198.6" r=".8"/>
<circle cx="125.3" cy="197.4" r=".8"/>
<circle cx="129.6" cy="196.3" r=".81"/>
<circle cx="139.4" cy="183.9" r=".99"/>
<circle cx="139.4" cy="183.9" r=".96"/>
<circle cx="139.4" cy="183.9" r=".63"/>
<circle cx="102.6" cy="201.2" r=".81"/>
<circle cx="107.8" cy="201.7" r=".8"/>
<circle cx="112.2" cy="200.9" r=".8"/>
</g>
<text font-size="8.5" x="131.4" y="279.7">MasterCAD</text>
<g font-size="5.3">
<text x="38.5" y="9">4</text>
<text x="83.5" y="9">3</text>
<text x="133.6" y="9">2</text>
<text x="178.6" y="9">1</text>
<text x="16.2" y="30.7">F</text>
<text x="201.2" y="30.7">F</text>
<text x="16.1" y="75">E</text>
<text x="201.1" y="75">E</text>
<text x="15.5" y="125">D</text>
<text x="200.5" y="125">D</text>
<text x="15.4" y="175">C</text>
<text x="200.4" y="175">C</text>
<text x="16" y="225">B</text>
<text x="201" y="225">B</text>
<text x="15.5" y="269.2">A</text>
<text x="200.5" y="269.2">A</text>
<text x="38.5" y="291">4</text>
<text x="83.5" y="291">3</text>
<text x="133.6" y="291">2</text>
<text x="178.6" y="291">1</text>
</g>
<text font-size="4.9" x="123.6" y="257">Grapples_ top and side view</text>
<g font-size="4.7" fill="#808080">
<text x="114.2" y="27.2">706</text>
<text x="94.5" y="31.4">76</text>
<text x="145.2" y="59.8" transform="rotate(-91 145.2 59.8)">25°</text>
<text x="86" y="80.4" transform="rotate(-90 86 80.4)">1607</text>
<text x="148" y="95.4" transform="rotate(-90 148 95.4)">451</text>
<text x="113.5" y="109">595</text>
<text x="150.5" y="158.3" transform="rotate(-90 150.5 158.3)">508</text>
<text x="114.7" y="213.4">998</text>
</g>
<text font-size="4.7" x="150.5" y="190" transform="rotate(-90 150.5 190)">730</text>
<text font-size="3.9" x="190.9" y="275.5">A4</text>
<g font-size="2">
<text x="20.6" y="234.6">UNLESS OTHERWISE SPECIFIED:</text>
<text x="20.6" y="237.1">DIMENSIONS ARE IN MILLIMETERS</text>
<text x="20.6" y="239.6">SURFACE FINISH:</text>
<text x="54.4" y="234.6">FINISH:</text>
<text x="101.3" y="234.5">DEBURR AND</text>
<text x="101.3" y="237">BREAK SHARP</text>
<text x="101.3" y="239.5">EDGES</text>
<text x="132.6" y="236">DO NOT SCALE DRAWING</text>
<text x="173.3" y="236.2">REVISION</text>
<text x="20.6" y="242.1">TOLERANCES:</text>
<text x="22.2" y="244.6">LINEAR:</text>
<text x="22.2" y="247.1">ANGULAR:</text>
<text x="34.3" y="252">NAME</text>
<text x="50" y="251.9">SIGNATURE</text>
<text x="67.2" y="251.9">DATE</text>
<text x="120.1" y="251.9">TITLE:</text>
<text x="20.6" y="256.1">DRAWN</text>
<text x="20.9" y="260.3">CHK'D</text>
<text x="20.4" y="264.4">APPV'D</text>
<text x="21.1" y="268.8">MFG</text>
<text x="21.5" y="273">Q.A</text>
<text x="75.6" y="272.5">MATERIAL:</text>
<text x="120" y="272.5">DWG NO.</text>
<text x="75.6" y="285.5">WEIGHT:</text>
<text x="120.1" y="285.6">SCALE:1:20</text>
<text x="164.5" y="285.6">SHEET 1 OF 1</text>
</g>
</svg>
